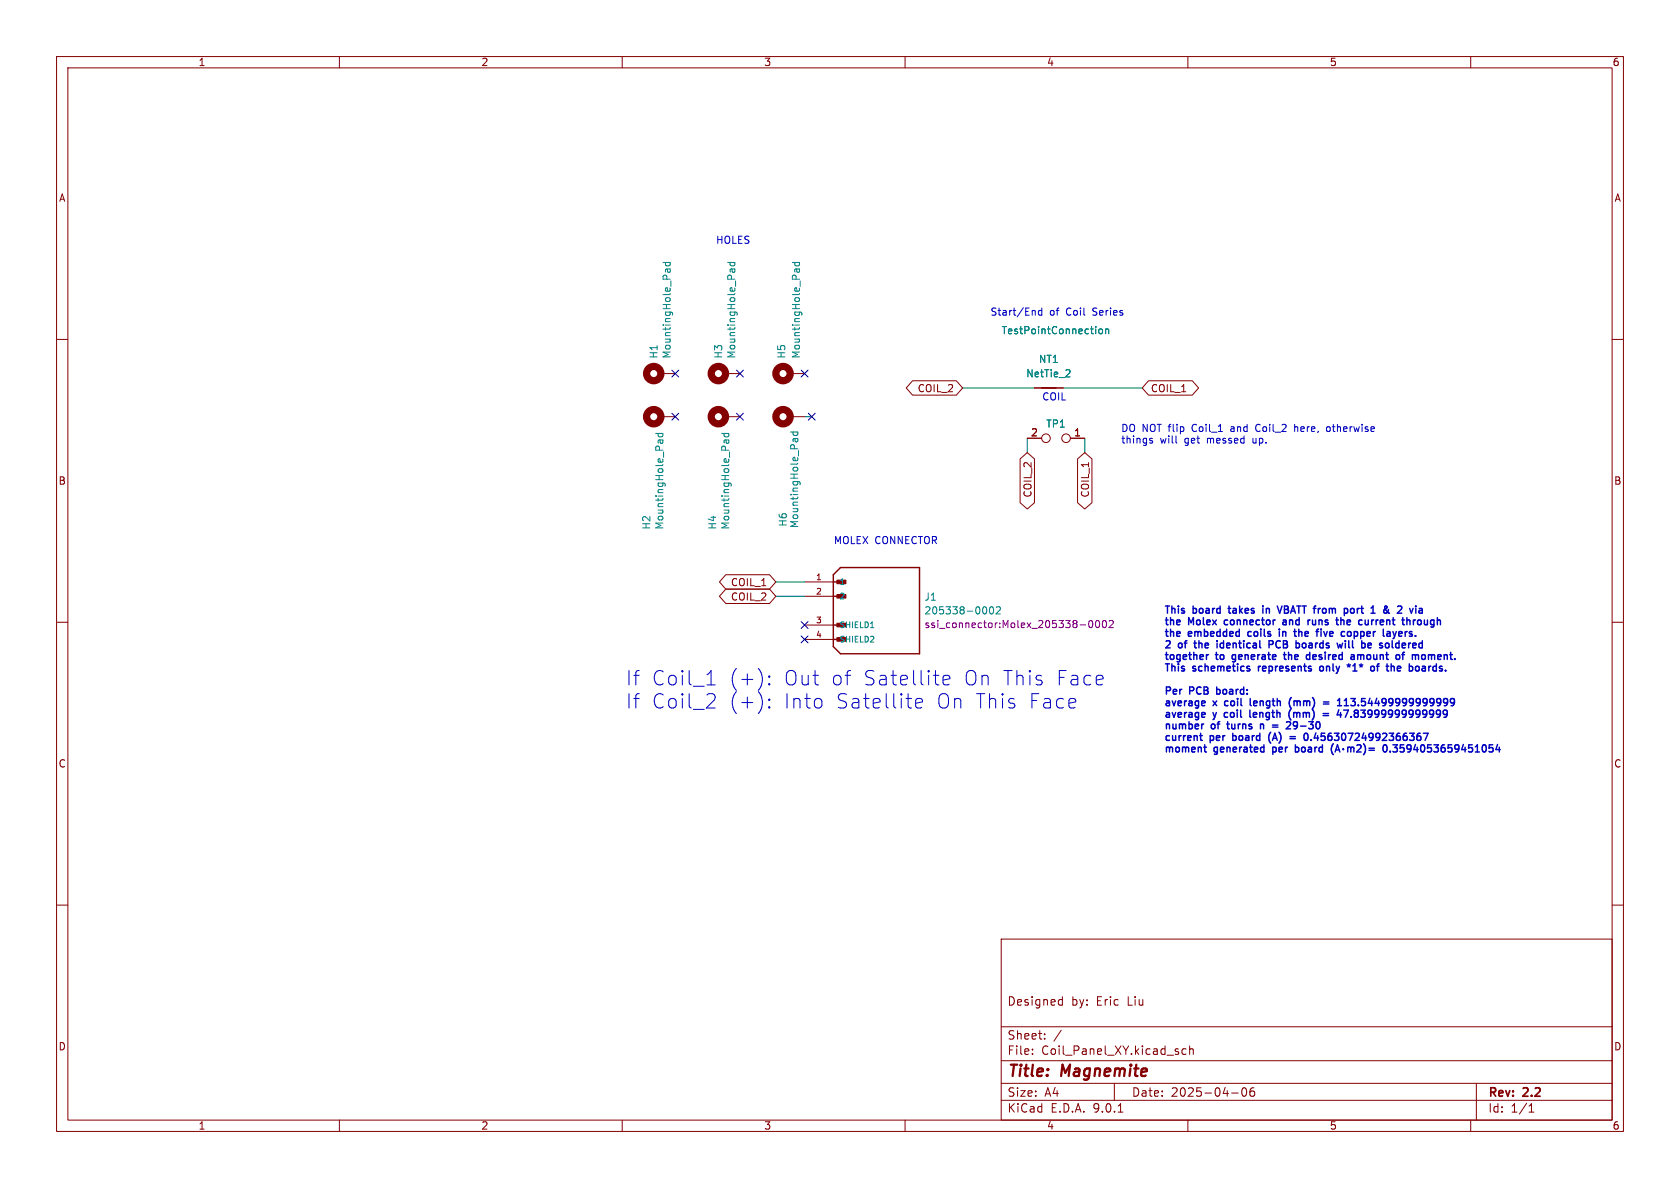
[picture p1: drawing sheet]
<svg xmlns="http://www.w3.org/2000/svg" width="297mm" height="210mm" viewBox="0 0 297 210" stroke-linecap="round" stroke-linejoin="round" font-family="sans-serif">
<path d="M0 0h297v210h-297z" fill="#fff" stroke="#fff" stroke-width=".18"/>
<g fill="none" stroke="#840000" stroke-width=".18">
<path d="M10 10h277v190h-277zM12 12h273v186h-273zM60 10v2M110 10v2M160 10v2M210 10v2M260 10v2M10 60h2M116.8 66h2.6M116.8 73.7h2.6M128.3 66h2.5M128.3 73.7h2.5"/>
<path d="M139.7 66h2.5M139.7 73.7h2.5M161.3 67.3h7.8l1.1 1.3-1.1 1.3h-7.8l-1.1-1.3zM181.6 77.5h2.5M182.9 68.6h5.1M189.2 77.5h2.6M203 67.3h7.8l1.1 1.3-1.1 1.3h-7.8l-1.1-1.3zM285 60h2M180.3 81.1l1.3-1.1 1.3 1.1v7.8l-1.3 1.1-1.3-1.1zM190.5 81.1l1.3-1.1 1.2 1.1v7.8l-1.2 1.1-1.3-1.1zM10 110h2M128.3 104.1h7.7l1.2 1.3-1.2 1.3h-7.7l-1.1-1.3z"/>
<path d="M128.3 101.6h7.7l1.2 1.3-1.2 1.2h-7.7l-1.1-1.2zM142.2 102.9h5.1M142.2 105.4h5.1M142.2 110.5h5.1M142.2 113h5.1M285 110h2M10 160h2M177 166h108v32h-108zM187.4 176.7l.4 .1M187.8 176.2v1.5M187.8 177.6l-.4 .1M285 160h2"/>
<path d="M60 198v2M110 198v2M160 198v2M177 194.5h108M177 191.5h108M177 187.5h108M177 181.5h108M182.5 186.3v.1M182.5 185.5v.1M184.7 183.6v.1M184.7 182.8v.1M187.6 182.1l-1.3 2"/>
<path d="M197 191.5v3M197.7 196.6h.8M209.7 185.5l-.5-.1-.2 .3v.4l.1 .2h.6M210 198v2M210.3 185.5l.2-.1 .4 .1 .1 .9M210.3 184.9v1.5M217.7 193.2h1.2M219.7 192.4l.2-.1a.81 .81 0 0 1 .6 .6 .81 .81 0 0 1-.3 .8l-.2 .1a.81 .81 0 0 1-.3-1.4zM221.7 192.3a.59 .59 0 0 0-.7 .6v.6l.1 .2 .4 .1 .2-.1 .1-.5-.1-.3h-.5l-.2 .3M260 198v2M261 191.5v6.5M270.3 196.6h.9"/>
<path d="M270.3 195.5l.4-.4v1.5"/>
<circle cx="184.9" cy="77.5" r=".76"/>
<circle cx="188.5" cy="77.5" r=".76"/>
</g>
<g fill="none" stroke="#840000" stroke-width="1.3">
<circle cx="115.6" cy="66" r="1.27"/>
<circle cx="115.6" cy="73.7" r="1.27"/>
<circle cx="127" cy="73.7" r="1.27"/>
<circle cx="127" cy="66" r="1.27"/>
<circle cx="138.4" cy="73.7" r="1.27"/>
<circle cx="138.4" cy="66" r="1.27"/>
</g>
<g fill="none" stroke="#008484" stroke-width=".18">
<path d="M117.2 46.4h1.3M117.7 46.4l-.1 .4 .3 .2 .5-.1v-.5M117.9 47.5l.1 .5M118.4 47.5l.1 .5M118.5 47.5l-.8 .1-.1 .4M128.6 46.4h1.3M129.1 46.4v.4l.2 .2 .6-.1v-.5M129.4 47.5v.5M129.9 47.5v.5M129.9 47.5l-.8 .1v.4M140.1 46.4h1.2M140.6 46.4l-.1 .4 .2 .2 .6-.1v-.5"/>
<path d="M140.8 47.5l.1 .5M141.3 47.5v.5M141.3 47.5l-.7 .1-.1 .4M194.3 58.3l.2-.1 .4 .1v.5l-.1 .1-.3 .1-.2-.1zM195.5 58.3l.1-.1h.3l.1 .8M195.5 58.2v.8M115.9 76.6h1.3M116.4 76.6l-.1 .4 .3 .2 .5-.1v-.5M116.6 77.8l.1 .4M117.1 77.8l.1 .4M117.2 77.8h-.8l-.1 .4M127.6 76.6h1.2"/>
<path d="M128.1 76.6l-.1 .4 .2 .2 .6-.1v-.5M128.3 77.8l.1 .4M128.8 77.8v.4M128.8 77.8h-.7l-.1 .4M139.8 76.4h1.2M140.3 76.4l-.1 .3 .2 .3 .6-.1v-.5M140.5 77.5l.1 .4M141 77.5v.4M141 77.5l-.7 .1-.1 .3M188.9 65.3l.3 .3-.1 .3-.7 .7h.8M153.9 111h.6M174.3 107.3l.1 .4-.1 .8"/>
<path d="M175.1 107.3h.1a.68 .68 0 0 1 .5 .6 .68 .68 0 0 1-.5 .6 .84 .84 0 0 1-.1-1.2zM176.1 107.4l.5-.1 .3 .3-.8 .9h.8"/>
</g>
<path d="M184.1 68.6h2.6M147.3 102.9h1.9M147.3 105.4h1.9M147.3 110.5h1.9M147.3 113h1.9M148.6 100.3h14v15.3h-14l-1.3-1.3v-12.7z" fill="none" stroke="#840000" stroke-width=".25"/>
<path d="M148 102.6h1.5v.6h-1.5z" fill="#840000" stroke="#840000" stroke-width=".18"/>
<path d="M190.9 110.5h1M192.6 109.8l.2-.1a.68 .68 0 0 1 .4 .6 .68 .68 0 0 1-.4 .7l-.2-.2-.1-.3zM193.8 109.8l.2-.1a.68 .68 0 0 1 .4 .6 .68 .68 0 0 1-.4 .7l-.2-.2-.1-.3zM195 109.8l.2-.1a.68 .68 0 0 1 .4 .6 .68 .68 0 0 1-.4 .7l-.2-.2-.1-.3zM196.1 109.8l.5-.1 .2 .3-.8 1h.8" fill="none" stroke="#840084" stroke-width=".18"/>
<path d="M142.2 73.7h1.3M170.2 68.6h12.7M181.6 77.5v2.5M188 68.6h13.9M191.8 77.5v2.5M137.2 105.4h5M137.2 102.9h5" fill="none" stroke="#008400" stroke-width=".18"/>
<g fill="none" stroke="#000084" stroke-width=".18">
<path d="M118.8 65.4l1.2 1.2M118.8 73.1l1.2 1.2M120 65.4l-1.2 1.2M120 73.1l-1.2 1.2M130.2 65.4l1.2 1.2M130.2 73.1l1.2 1.2M131.4 65.4l-1.2 1.2M131.4 73.1l-1.2 1.2M141.6 65.4l1.2 1.2M142.8 65.4l-1.2 1.2M142.9 73.1l1.2 1.2M144.1 73.1l-1.2 1.2"/>
<path d="M141.6 112.4l1.2 1.2M141.6 109.9l1.2 1.2M142.8 112.4l-1.2 1.2M142.8 109.9l-1.2 1.2"/>
</g>
<g fill="none" stroke="#0000c2" stroke-width=".18">
<path d="M182.8 54.9l.2 .2v.6M184.2 54.5v1.2M184.2 54.9h-.4l-.2 .2 .1 .6h.5M203.3 77.8l.5 .3-.1 .2h-.3M203.3 77.5h.4M208 78.3h.1M222.2 75.1l-.2 .5 .2 .6M228.9 75v1.3M229.2 75.4l-.3 .2M235 75.5l-.3-.1-.2 .3 .1 .5 .1 .1 .3-.1M125.5 118.9l.2-.4v2.6M136 119.5v.2"/>
<path d="M136 119.5l.1 .1-.1 .1M136 119.5l-.1 .1 .1 .1M165 119.4h1M125 121.1h1.4M126 122.6a.69 .69 0 0 1 .3 1.1l-1.4 1.5h1.5M136 120.8l.1 .2-.1 .1M136 120.8l-.1 .2 .1 .1M136 120.8v.3M136 123.6v.2M136 124.9v.3M136 124.9l.1 .1-.1 .2M136 124.9l-.1 .1 .1 .2"/>
<path d="M136 123.6l.1 .1-.1 .1M136 123.6l-.1 .1 .1 .1M145.2 123.7l.1 .3v.7l-.1 .2M160.2 123.5h.9M160.9 125.2h.2M161.9 124.3l1.2-.2-.1-.5-.8-.1-.3 .3v1l.1 .2 .2 .2 .8-.2M165.7 121.1h.3M166.7 120.2l1.2-.2-.1-.5-.7-.1-.4 .3v1l.1 .3 .3 .1 .7-.1"/>
</g>
<g fill="none" stroke="#0000c2" stroke-width=".25">
<path d="M211 113.7h.5M213.6 115.7l-.3 .1M215.2 113.3v.1M215.2 113.7v.8M215.8 113.8v.6M216.5 109.7v.6M217.1 107.5h.5M217.9 115.8v.7M220.7 111.8v.6M222.5 117.8v.8M222.5 117.9v.1M223.3 107.1v.1"/>
<path d="M223.3 107.5v.9M224.4 113.3v1.2M224.8 113.3l.3 .2-.1 .3-.6 .1M226.2 111.2v.1M226.2 111.6v.9M226.7 107.1l-.5 1.3M226.8 109.7l.4-.1 .2 .2M226.9 115.7h.5M227.1 115.3v1.1l.3 .2M227.4 109.9l-.4 .1-.2 .1 .2 .3h.4M229.6 111.2v1.3M230 111.6l-.4 .2"/>
<path d="M230.8 113.7h-.3l-.3 .2 .1 .5 .2 .1h.3M231.2 115.7l.3 .1M231.5 109.6h.1M231.5 116.5l-.3 .1M231.5 115.3v1.3M232 109.6v.7l.4 .1M233.9 117.9l-.4-.1-.2 .2 .1 .6h.3l.2-.1M234 111.6l.3 .9M237.1 109.7h.4l.1 .7M237.8 113.3v.1M237.8 113.7v.8M238.4 113.3l.1 1.2"/>
<path d="M238.4 111.6l.3 .1 .2 .2-.1 .5-.4 .1M238.7 117.5l-.3 .2M238.8 107.7l.4-.2 .2 .3-.1 .5-.3 .1-.2-.1M239.2 118.6h.7M239.3 117.7h-.1M239.3 115.8l.1 .8M239.4 116.5l-.1 .1M239.4 116l-.1 .1M240 115.7v.9M240.4 115.7l-.4 .1M241.9 110.3l-.4 .1M241.9 109.6v.8"/>
<path d="M242.7 117.8l.3 .2v.4l-.3 .2M243.3 117.8h.5M243.7 117.3l-.2 .2v1.1M245 107.1l-.1 .1-.1 .2 .5 .8M245.1 107.5l-.5 .5 .1 .3 .3 .1M246.2 111.6l.3 .9M246.5 112.5l-.1 .3M246.8 111.6l-.3 .9M247.2 113.7h-.4l-.1 .2 .1 .5 .4 .1M247.2 117.8l-.2 .2v.4l.2 .2M247.6 118.1l-.6 .1M247.7 107.2l-.4-.1-.2 .1"/>
<path d="M247.8 107.7l-.8 .7h.8M247.8 115.7h.5M248.2 115.3l-.2 .2v1.1M249.9 109.6v.8M250.2 109.6l-.3 .2M250.3 107.1v.1M250.3 107.5v.9M251.6 115.7l.3 .1 .1 .2-.1 .5-.3 .1M251.8 117.8h-.4M251.9 118.1h-.3l-.2 .2v.3h.5M212.1 130h.5M212.3 130.8l.3 .1"/>
<path d="M212.8 132.1h.5M213 124v.2l-.6 .1M213 126v.3l-.6 .1M213.2 132.9h.1M215.1 121.4v1.3M215.1 122.6l.1 .1M215.2 121.9h-.1M216.5 126.1v.6M216.6 124v.6M216.9 128h.4M217.9 129.6v1.3M217.9 130.8l.2 .1"/>
<path d="M218.1 130l-.2 .1M221 125.5v1.1l.1 .2M221 123.5v1.1l.2 .2M222.8 128.1l.2-.1 .3 .1 .1 .7M222.8 128v.8M224.6 129.5a1.47 1.47 0 0 0 .1 1.9M225 128.2h.9M225 128.5h.9M225 132.1v1.3M225 132.9h.1M225.1 132.1h-.1M227.6 127.6h.4l.2 .3-.8 .9h.8"/>
<path d="M228 130.2h1M228 130.6h1M228.2 125.3a1.46 1.46 0 0 0 0 2M228.3 123.3a1.46 1.46 0 0 0 0 1.9M228.7 126v.8M228.8 128.8h.2M228.8 123.9v.9M228.9 127.6l-.3 .2v.3l.3 .3h.2M228.9 126l-.2 .1M228.9 123.9l-.1 .1M229 132.1h.4l.2 .1M229 131.7v1.2"/>
<path d="M229.6 132.8l-.2 .1h-.4M230.8 129.6l-.2 .1M230.9 129.6l.2 .1 .1 .4-.1 .7M231.8 130.8v.1M233.9 126.1h1M233.9 126.5h1M234 124.1h.9M234 124.5h.9M235.5 133.1l.2 .3M235.7 131.5l-.2 .3M236 132.9l.4-1.2 .5 1.2M236.1 132.6h.6"/>
<path d="M236.7 125.5l-.3 .9M236.7 123.7l.1-.2v1.3M237.5 132.4v.1M237.5 125.5h.9l-.6 1.3M237.7 124.8h.7M237.7 123.8l.3-.3v1.3M238.3 132.2l.3-.1 .2 .2M238.3 132.1v.8M238.8 132.3l.2-.2h.3v.8M238.8 132.3v.6M240.1 131.7l-.2 .1M240.4 131.7l.2 .2v.3l-.8 .7h.8"/>
<path d="M241.1 131.5a1.47 1.47 0 0 1-.1 1.9M242 132.3h1M242 132.6h1M244.8 131.7a.72 .72 0 0 0 .1 1.2 .79 .79 0 0 0 0-1.2M245.8 132.8v.1M251.6 129.6h.9l-.6 1.3M255.8 125.6v.9M255.9 126.1l-.1 .1M256.6 123.5l.5 .1a.84 .84 0 0 1-.3 1.2M257.1 124l-.2 .3h-.3M264.7 131.6l-.3 .9h.8M265.1 132.1v.8"/>
</g>
<g font-size="3.5" fill="#0000c2">
<text x="110.5" y="121.4">If</text>
<text x="110.5" y="125.5">If</text>
<text x="115" y="121.4">Coil_1</text>
<text x="115" y="125.5">Coil_2</text>
<text x="128.7" y="121.4">(+):</text>
<text x="128.7" y="125.5">(+):</text>
<text x="138.3" y="121.4">Out</text>
<text x="138.3" y="125.5">Into</text>
<text x="146.6" y="121.4">of</text>
<text x="147.4" y="125.5">Satellite</text>
<text x="152.2" y="121.4">Satellite</text>
<text x="165.1" y="125.5">On This</text>
<text x="169.9" y="121.4">On This</text>
<text x="181.4" y="125.5">Face</text>
<text x="186.2" y="121.4">Face</text>
</g>
<g font-size="2.8" fill="#840000">
<text x="178" y="190.9">Title:</text>
<text x="187.7" y="190.9">Magnemite</text>
</g>
<g font-size="2.1" fill="#840000">
<text x="178" y="178">Designed</text>
<text x="189.4" y="178">by:</text>
<text x="193.9" y="178">Eric</text>
<text x="199.5" y="178">Liu</text>
<text x="178" y="184">Sheet:</text>
<text x="178" y="186.7">File:</text>
<text x="184.1" y="186.7">Coil_Panel_XY.kicad_sch</text>
<text x="178" y="196.9">KiCad</text>
<text x="178" y="194.1">Size:</text>
<text x="184.7" y="194.1">A4</text>
<text x="185.7" y="196.9">E.D.A.</text>
<text x="193.3" y="196.9">9.0.1</text>
<text x="200" y="194.1">Date:</text>
<text x="207" y="194.1">2025-04-06</text>
<text x="263" y="194.3">Rev:</text>
<text x="263" y="196.9">Id:</text>
<text x="267.1" y="196.9">1/1</text>
<text x="269.4" y="194.3">2.2</text>
</g>
<g font-size="1.8" fill="#840000">
<text x="35" y="11.9">1</text>
<text x="85" y="11.9">2</text>
<text x="135" y="11.9">3</text>
<text x="185" y="11.9">4</text>
<text x="235" y="11.9">5</text>
<text x="285" y="11.9">6</text>
<text x="10.3" y="35.9">A</text>
<text x="285.3" y="35.9">A</text>
<text x="162.1" y="69.5">COIL_2</text>
<text x="203.4" y="69.5">COIL_1</text>
<text x="182.2" y="77.2">2</text>
<text x="189.8" y="77.2">1</text>
<text x="10.3" y="85.9">B</text>
<text x="182.6" y="88.1" transform="rotate(-90 182.6 88.1)">COIL_2</text>
<text x="192.7" y="88.1" transform="rotate(-90 192.7 88.1)">COIL_1</text>
<text x="285.3" y="85.9">B</text>
<text x="129.1" y="106.4">COIL_2</text>
<text x="129.1" y="103.8">COIL_1</text>
<text x="10.3" y="135.9">C</text>
<text x="285.3" y="135.9">C</text>
<text x="10.3" y="185.9">D</text>
<text x="285.3" y="185.9">D</text>
<text x="35" y="199.9">1</text>
<text x="85" y="199.9">2</text>
<text x="135" y="199.9">3</text>
<text x="185" y="199.9">4</text>
<text x="235" y="199.9">5</text>
<text x="285" y="199.9">6</text>
</g>
<g font-size="1.8" fill="#0000c2">
<text x="126.5" y="43.2">HOLES</text>
<text x="175" y="55.9">Start/End</text>
<text x="185.6" y="55.9">of</text>
<text x="188.6" y="55.9">Coil</text>
<text x="193.5" y="55.9">Series</text>
<text x="184.1" y="70.9">COIL</text>
<text x="198.1" y="76.4">DO NOT flip</text>
<text x="211" y="76.4">Coil_1</text>
<text x="218" y="76.4">and</text>
<text x="222.7" y="76.4">Coil_2</text>
<text x="229.7" y="76.4">here,</text>
<text x="235.6" y="76.4">otherwise</text>
<text x="198.1" y="78.5">things</text>
<text x="205.1" y="78.5">will</text>
<text x="209.5" y="78.5">get</text>
<text x="213.7" y="78.5">messed</text>
<text x="221.9" y="78.5">up.</text>
<text x="147.3" y="96.3">MOLEX CONNECTOR</text>
<text x="205.7" y="108.6">This</text>
<text x="205.7" y="110.6">the</text>
<text x="205.7" y="112.7">the</text>
<text x="210.2" y="110.6">Molex</text>
<text x="210.2" y="112.7">embedded</text>
<text x="211" y="108.6">board</text>
<text x="217" y="110.6">connector</text>
<text x="217.8" y="108.6">takes</text>
<text x="221.2" y="112.7">coils</text>
<text x="224.3" y="108.6">in</text>
<text x="227.2" y="112.7">in</text>
<text x="227.5" y="108.6">VBATT from</text>
<text x="227.9" y="110.6">and</text>
<text x="230.5" y="112.7">the</text>
<text x="232.8" y="110.6">runs</text>
<text x="234.9" y="112.7">five</text>
<text x="238.4" y="110.6">the</text>
<text x="239.8" y="112.7">copper</text>
<text x="240.2" y="108.6">port</text>
<text x="242.8" y="110.6">current</text>
<text x="245.5" y="108.6">1</text>
<text x="247.6" y="112.7">layers.</text>
<text x="248.2" y="108.6">&amp;</text>
<text x="251.1" y="110.6">through</text>
<text x="251.3" y="108.6">2</text>
<text x="205.7" y="114.7">2</text>
<text x="205.7" y="116.7">together</text>
<text x="205.7" y="118.8">This</text>
<text x="208.4" y="114.7">of</text>
<text x="211" y="118.8">schemetics</text>
<text x="211.8" y="114.7">the</text>
<text x="215.1" y="116.7">to</text>
<text x="216.2" y="114.7">identical</text>
<text x="218.4" y="116.7">generate</text>
<text x="223" y="118.8">represents</text>
<text x="225.9" y="114.7">PCB</text>
<text x="228.1" y="116.7">the</text>
<text x="231.2" y="114.7">boards</text>
<text x="232.6" y="116.7">desired</text>
<text x="234.4" y="118.8">only</text>
<text x="239.1" y="114.7">will</text>
<text x="239.8" y="118.8">*1*</text>
<text x="240.9" y="116.7">amount</text>
<text x="243.8" y="114.7">be</text>
<text x="244.4" y="118.8">of</text>
<text x="247.5" y="114.7">soldered</text>
<text x="247.8" y="118.8">the</text>
<text x="249.4" y="116.7">of</text>
<text x="252.2" y="118.8">boards.</text>
<text x="252.8" y="116.7">moment.</text>
<text x="205.7" y="122.9">Per</text>
<text x="205.7" y="124.9">average</text>
<text x="210.4" y="122.9">PCB</text>
<text x="214.6" y="124.9">x</text>
<text x="215.6" y="122.9">board:</text>
<text x="217.1" y="124.9">coil</text>
<text x="222.1" y="124.9">length</text>
<text x="229.5" y="124.9">(mm)</text>
<text x="236" y="124.9">=</text>
<text x="239.1" y="124.9">113.54499999999999</text>
<text x="205.7" y="127">average</text>
<text x="205.7" y="129">number</text>
<text x="205.7" y="131.1">current</text>
<text x="214" y="131.1">per</text>
<text x="214.2" y="129">of</text>
<text x="214.6" y="127">y</text>
<text x="217" y="127">coil</text>
<text x="217.6" y="129">turns</text>
<text x="218.5" y="131.1">board</text>
<text x="222" y="127">length</text>
<text x="223.9" y="129">n</text>
<text x="225.3" y="131.1">(A)</text>
<text x="229.4" y="127">(mm)</text>
<text x="229.6" y="129">29-30</text>
<text x="229.6" y="131.1">=</text>
<text x="232.7" y="131.1">0.45630724992366367</text>
<text x="236" y="127">=</text>
<text x="239" y="127">47.83999999999999</text>
<text x="205.7" y="133.1">moment</text>
<text x="214.7" y="133.1">generated</text>
<text x="225.6" y="133.1">per</text>
<text x="230.1" y="133.1">board</text>
<text x="246.6" y="133.1">0.3594053659451054</text>
</g>
<g font-size="1.8" fill="#008484">
<text x="177" y="59.3">TestPointConnection</text>
<text x="116.5" y="63.5" transform="rotate(-90 116.5 63.5)">H1</text>
<text x="118.8" y="63.5" transform="rotate(-90 118.8 63.5)">MountingHole_Pad</text>
<text x="127.9" y="63.5" transform="rotate(-90 127.9 63.5)">H3</text>
<text x="130.2" y="63.5" transform="rotate(-90 130.2 63.5)">MountingHole_Pad</text>
<text x="139" y="63.5" transform="rotate(-90 139 63.5)">H5</text>
<text x="141.6" y="63.5" transform="rotate(-90 141.6 63.5)">MountingHole_Pad</text>
<text x="183.6" y="64.4">NT1</text>
<text x="181.3" y="66.9">NetTie_2</text>
<text x="184.9" y="75.8">TP1</text>
<text x="115.2" y="93.7" transform="rotate(-90 115.2 93.7)">H2</text>
<text x="117.5" y="93.7" transform="rotate(-90 117.5 93.7)">MountingHole_Pad</text>
<text x="126.8" y="93.7" transform="rotate(-90 126.8 93.7)">H4</text>
<text x="129.1" y="93.7" transform="rotate(-90 129.1 93.7)">MountingHole_Pad</text>
<text x="139.3" y="93.2" transform="rotate(-90 139.3 93.2)">H6</text>
<text x="141.3" y="93.5" transform="rotate(-90 141.3 93.5)">MountingHole_Pad</text>
<text x="163.3" y="106.4">J1</text>
<text x="163.3" y="108.8">205338-0002</text>
</g>
<text font-size="1.8" fill="#840084" x="163.3" y="111.2">ssi_connector:Molex_205338-0002</text>
<g font-size="1.4" fill="#840000">
<text x="144.2" y="102.6">1</text>
<text x="144.2" y="105.2">2</text>
<text x="144.2" y="110.2">3</text>
<text x="144.2" y="112.8">4</text>
</g>
<g font-size="1.4" fill="#008484">
<text x="148.3" y="103.6">1</text>
<text x="148.3" y="106.1">2</text>
<text x="148.3" y="111.2">SHIELD1</text>
<text x="148.3" y="113.8">SHIELD2</text>
</g>
</svg>
